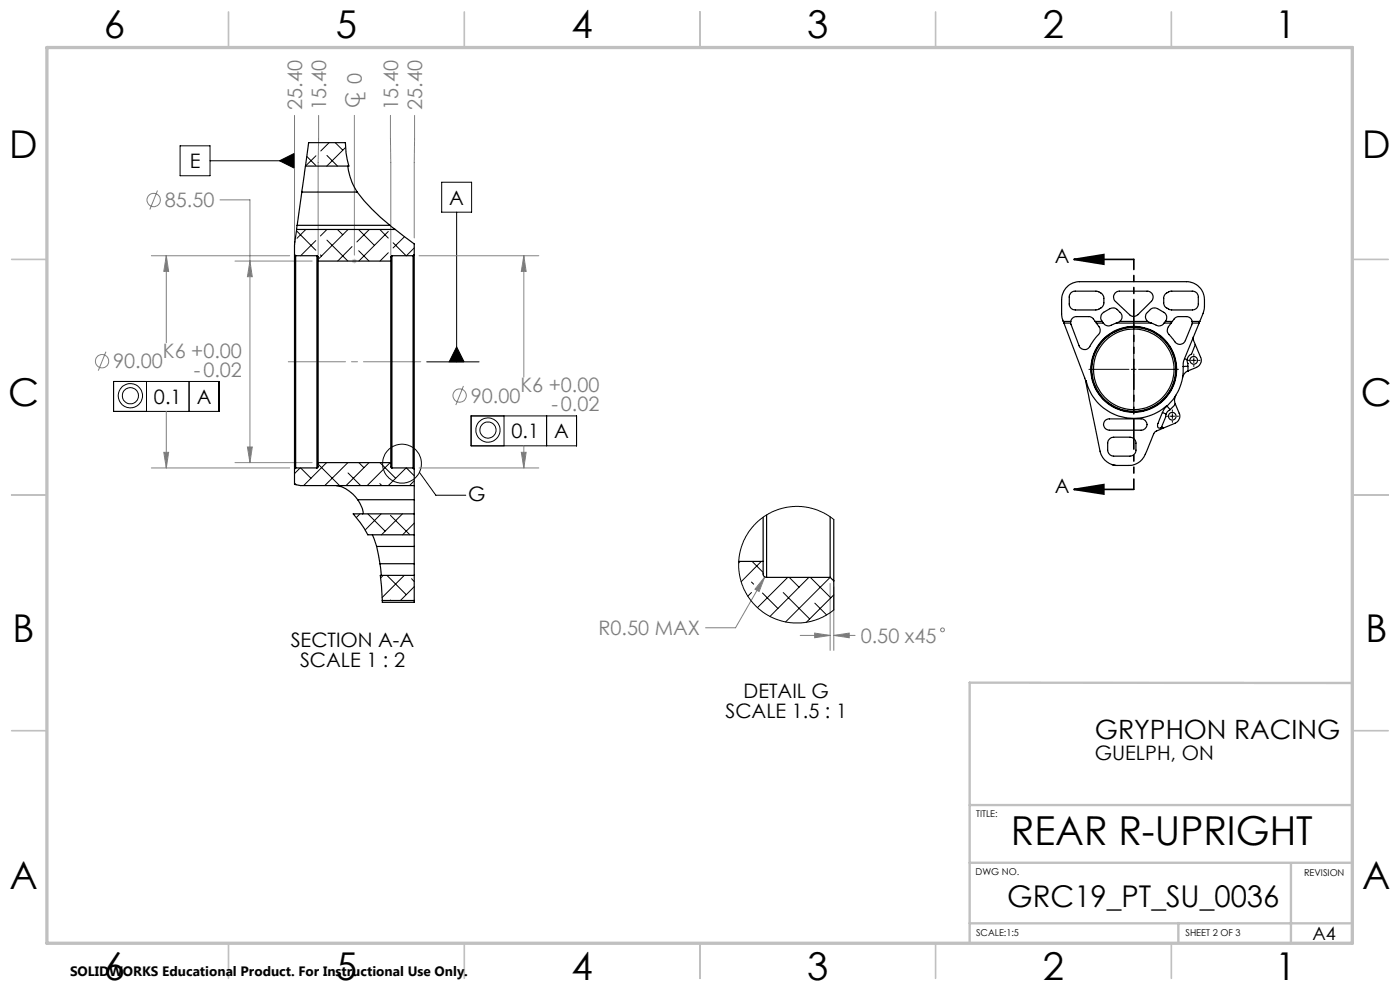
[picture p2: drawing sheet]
<svg xmlns="http://www.w3.org/2000/svg" width="297mm" height="210mm" viewBox="0 0 297 210" stroke-linecap="round" stroke-linejoin="round" font-family="sans-serif">
<g fill="none" stroke="#808080" stroke-width=".21">
<path d="M62.5 24.5v28.2M67.6 24.5l-.1 29.6M75.2 24.5v29.6M82.8 24.5l.1 29.6M87.9 24.5v26M32.1 54.2h29.4M33.4 40.4l-1.6 4M35.3 54.2l.5 3.4h-1.1zM35.3 54.2v18.5M46.7 42.4h6.3v55.7M49.8 55.4h16.4M53 55.4l.5 3.3h-1z"/>
<path d="M88.9 54.2h25.4M111.1 54.2l.5 3.4h-1zM111.1 54.2v25.8M22.5 74.6l-1.7 4M32.1 99.3h29.4M34.7 95.9h1.1l-.5 3.4zM35.3 87.3v12M49.8 98.1h16.4M52.5 94.8h1l-.5 3.3zM88.9 99.3h25.4M98.3 81.9l-1.6 4M110.6 95.9h1l-.5 3.4z"/>
<path d="M111.1 94.6v4.7M162.2 122.4l-1.2 3.1-.8-.5zM162.2 122.4l-6.2 10.8h-6.3M169.8 134.8h6.3M172.8 134.3l3.3 .5-3.3 .5zM176.1 123.7v14.3M176.9 134.8l3.3-.5v1zM176.9 124.5v13.5M176.9 134.8h4.5"/>
<circle cx="32.6" cy="42.4" r="1.42"/>
<circle cx="21.7" cy="76.6" r="1.41"/>
<circle cx="97.5" cy="83.9" r="1.41"/>
<circle cx="199.9" cy="133.6" r=".39"/>
</g>
<g fill="none" stroke="#000" stroke-width=".21">
<path d="M38.2 30.9h6.4v6.4h-6.4zM44.6 34.1h17.9M59.3 34.1l3.2-1.6v3.2zM62.5 29.3v23.4M93.7 38.7h6.3v6.3h-6.3zM96.9 45v31.8M90.5 76.8h11.1M96.9 73.6l1.6 3.2h-3.2zM231 78.3h8.5M240 78.3h1M240.5 68.9v8.4M240.5 77.8v1.1"/>
<path d="M240.5 79.4v8.5M241.5 78.3h8.5M251.9 76.4h.3M252.7 76.4h1.1M253.3 75.1v.3M253.3 75.9v1M253.3 77.5v.2M254.2 76.4h.4M24.1 80.9h22.4v6.4h-22.4zM31.1 80.9v6.4M40.1 80.9v6.4M99.9 88.2h22.4v6.4h-22.4z"/>
<path d="M106.9 88.2v6.4M116 88.2v6.4M247.4 88.3h.3M248.2 88.3h1M248.7 87v.3M248.7 87.8v1M248.7 89.3v.3M249.7 88.3h.3M89 100.2l3.5 4.8h6.3"/>
<circle cx="27.7" cy="83.9" r="2.57"/>
<circle cx="27.7" cy="83.9" r="1.72"/>
<circle cx="85.3" cy="98.3" r="4.1"/>
<circle cx="103.5" cy="91.2" r="2.57"/>
<circle cx="103.5" cy="91.2" r="1.71"/>
</g>
<path d="M227.8 55l6.4-1v2zM227.8 55h12.7M227.8 103.8l6.4-1v2zM227.8 103.8h12.7" fill="none" stroke="#000" stroke-width=".35"/>
<path d="M74.7 55.4h1M74.8 55l.7 .7M75.2 54.9v1M75.5 55l-.7 .7" fill="none" stroke="#c0c0c0" stroke-width=".21"/>
<path d="M240.5 55v48.8" fill="none" stroke="#000" stroke-width=".35" stroke-dasharray="6.3 1.3 1.3 1.3 1.3 1.3" stroke-dashoffset="4.2"/>
<path d="M61.2 76.7h28.1" fill="none" stroke="#808080" stroke-width=".21" stroke-dasharray="15.2 1.3 1.3 1.3" stroke-dashoffset="3.1"/>
<g fill="none" stroke="#c0c0c0" stroke-width=".35">
<path d="M48.5 2.5v7.5M98.5 2.5v7.5M148.5 2.5v7.5M198.5 2.5v7.5M248.5 2.5v7.5M2.5 55h7.5M287 55h7.5M2.5 105h7.5M287 105h7.5M2.5 155h7.5M287 155h7.5M48.5 200v7.5"/>
<path d="M98.5 200v7.5M148.5 200v7.5M198.5 200v7.5M248.5 200v7.5"/>
</g>
<path d="M286.9 144.9l-81.2-.1v55.3M205.7 170.8h81.2M205.7 195.9h81.2M205.7 183h81.2M250 195.8v4.2M273.9 183.1v17" fill="none" stroke="#c0c0c0" stroke-width=".5"/>
<path d="M9.9 10.1h277v190h-277z" fill="none" stroke="#c0c0c0" stroke-width=".7"/>
<g fill="#000">
<path d="M227.8 55l6.4-1v2zM227.8 103.8l6.4-1v2z"/>
<path d="M96.9 73.6l1.6 3.2h-3.2zM59.3 34.1l3.2 1.6v-3.2z"/>
</g>
<path d="M111.1 54.2l.5 3.4h-1zM110.6 95.9h1l-.5 3.4zM35.3 54.2l.5 3.4h-1.1zM34.7 95.9h1.1l-.5 3.4zM53 55.4l.5 3.3h-1zM52.5 94.8h1l-.5 3.3zM162.2 122.4l-2 2.6 .8 .5zM172.8 134.3l3.3 .5-3.3 .5zM176.9 134.8l3.3-.5v1z" fill="#808080"/>
<g fill="none" stroke="#000" stroke-width=".25">
<path d="M64.8 35.2l-.8 5.5M65.5 30.3h7.8l.1 2.1 .6 2.8h-9.2zM73.8 35.2l.1 1.1a12.2 12.2 0 0 0 1.9 4.4M62.5 54v45.5M62.5 54l.2 .2M62.7 54.2v45.1M62.7 54.2h4.5M62.9 48.7h21l4 3v2.3M62.9 48.7l-.4 2.8v2.5M63 47.8l-.1 .9M63 47.8h19.7M64 40.7h11.8"/>
<path d="M64 40.7l-1 7.1M67.2 54.2l.3 .2v1M67.2 54.2v45.1M67.5 55.4v42.7M67.5 55.4h15.4M75.8 40.7a39.3 39.3 0 0 0 6.9 7.1M82.7 47.8l1.1 .9M82.9 55.4v42.7M83.1 54.2l-.2 .2v1M83.1 54.2v45.1M83.1 54.2h4.5M87.6 54.2v45.1"/>
<path d="M87.9 54v45.5M87.9 54l-.3 .2M225.6 68.2l.1 .3M225.6 68.2l-.4-1.6v-3a3.9 3.9 0 0 1 3.8-3.8h22.7a3.9 3.9 0 0 1 3.8 3.8 7.4 7.4 0 0 1-1 4.6M225.6 68.2h1.6M225.7 68.5l4.6 12.3M225.7 68.5h1.4M227.1 68.5l1.8 4.8a1.3 1.3 0 0 0 1.3 .8 1.3 1.3 0 0 0 1.2-1l1.1-1.6a1.56 1.56 0 0 0 .7-2.2l-.6-.8M227.1 62.2l.8-.4h4.6a1.7 1.7 0 0 1 1.7 1.5 2.08 2.08 0 0 1-.2 1.6l-.9 .7-.6 .1h-4.4a1.25 1.25 0 0 1-1.3-1.2v-1.7zM227.2 68.2a1.22 1.22 0 0 1 1.2-1h2.8l.6 .3 .5 .7M227.2 68.2l-.1 .3M232.3 68.2l.3 .3"/>
<path d="M232.3 68.2h1.5M232.6 68.5h1.5M233.8 68.2l.3 .3M233.8 68.2a1.32 1.32 0 0 1 .3-2l1.4-.7 .9-.2 .4 .2 .8 .8a1.29 1.29 0 0 1 0 1.9M234.1 68.5a1.55 1.55 0 0 0 2.3 .2l.4-.2M236.5 62.2l.8-.4h6a1.27 1.27 0 0 1 1.2 .7 1.27 1.27 0 0 1-.2 1.4l-2.9 2.8a1.22 1.22 0 0 1-1.8 .1l-3-2.8a1.31 1.31 0 0 1-.1-1.8zM236.8 68.5h7.4M237.6 68.2l-.8 .3M237.6 68.2h5.9M243.5 68.2l.7 .3M243.5 68.2a1.25 1.25 0 0 1-.1-1.9l.8-.8 .5-.2 .9 .2 1.3 .7a1.29 1.29 0 0 1 .3 2M244.2 68.5l.7 .3a1.43 1.43 0 0 0 2.1-.3"/>
<path d="M247 68.5h1.5M247.2 68.2l-.2 .3M247.2 68.2h1.5M247.3 62.3l1-.5h4.6a1.25 1.25 0 0 1 1.3 1.2v1.5a1.25 1.25 0 0 1-1.3 1.2h-4.3a1.63 1.63 0 0 1-1.7-1.5v-1.2zM248.5 68.5l-.6 .8a1.41 1.41 0 0 0 .4 2l.5 .6a1.47 1.47 0 0 0 2.4 .7l1.7-4.1M248.7 68.2l-.2 .3M248.7 68.2l.5-.7 .5-.3h2a1.22 1.22 0 0 1 1.2 1M251 77.7a10.7 10.7 0 0 1-3.4 8.4M251.3 76.1l-.2 .6-.1 1M251.3 76.1l.5 .2M251.8 76.3l.2 1.4M252 77.7h-1"/>
<path d="M252 77.7v1M252 78.7l-.7 .5-.4 1M252.9 68.2h1.6M252.9 68.2v.3M252.9 68.5h1.5M253.2 71.4a2.23 2.23 0 0 0 .4 1.7M253.6 73.1l-.8 2-.6 .5-.4 .7M253.6 73.1l1.1 2.7a1.65 1.65 0 0 1-.8 2.1l-1.9 .8M254.4 68.5l-3.1 7.6M254.5 68.2l-.1 .3M62.5 99.5v3.3l1.2 .2h24.2M62.7 99.3l-.2 .2"/>
<path d="M62.7 99.3h4.5M67.5 98.1v1l-.3 .2M67.5 98.1h15.4M82.9 98.1v1l.2 .2M83.1 99.3h4.5M87.6 99.3l.3 .2M87.9 99.5v3.5M230.3 80.8l.1-.1a10.4 10.4 0 0 0 17.1 5.4h.1M230.3 80.8l2.2 10.6a24.4 24.4 0 0 0 1.4 5.6 4.5 4.5 0 0 0 2.8 1.7h2.7a4 4 0 0 0 3.9-3.1 13.3 13.3 0 0 1 1.9-4.1l1.5-.7M234.6 89.1a2.18 2.18 0 0 1 1.7-.2h3.8a4.8 4.8 0 0 1 2.6 .1 1.19 1.19 0 0 1 .6 1.4 1.19 1.19 0 0 1-1.2 .9h-5a4.1 4.1 0 0 1-2.4-.3 1.18 1.18 0 0 1-.1-1.9zM235.3 93.2l.5-.4 .5-.1h3.4a1.49 1.49 0 0 1 1.3 2 1.49 1.49 0 0 1-1.3 2.1h-3.4a1.51 1.51 0 0 1-1.3-2.1l.1-1.1zM246.3 90.7l.3-.1 .1 .2"/>
<path d="M246.6 87.5l-.9 2.3a.57 .57 0 0 0-.1 .8 .57 .57 0 0 0 .7 .1M246.6 87.5l.8 .3M247.4 87.8l-.1 .6-1 2.3M247.6 86.1l-.5 .6-.5 .8M247.6 86.1l.6 .8M248.2 86.9l-.6 .5-.2 .4M249.3 85.7l-1.1 1.2M249.3 85.7l.9 2a1.65 1.65 0 0 1-.9 2.1l-2.6 1M249.4 83.8l-.2 1 .1 .9M71.3 103a6.6 6.6 0 0 1 4.6 3M75.9 106a4.2 4.2 0 0 1 1.1 3h-.1M75.9 106h12"/>
<path d="M79 113.4l.9 2.5M79.9 115.9l.7 3.7M79.9 115.9h8M80.6 119.6l.3 2.5M80.6 119.6h7.3M87.9 109h-13l1.5 1.8 1.6 2.6h9.9M87.9 113.4v2.5M87.9 119.6v2.5M87.9 103v3M87.9 106v3M87.9 109v4.4M87.9 115.9v3.7"/>
<path d="M156.7 119.1h5.2M161.9 119.1v2.6a.72 .72 0 0 0 .7 .8M161.9 109.7v9.4M162.6 109.2v13.3M176.1 109.6v12.9M176.9 110.2v13M81.1 127.4v.4h6.8v-.4M81.1 127.4h6.8M87.9 122.1h-7.2l.4 5.3M87.9 122.1v5.3M162.6 122.5h13.5M176.1 122.5l.8 .7"/>
<path d="M176.9 123.2v6.2"/>
<circle cx="240.5" cy="78.3" r="8.9"/>
<circle cx="240.5" cy="78.3" r="8.5"/>
<circle cx="240.5" cy="78.4" r="9.1"/>
<circle cx="240.5" cy="78.3" r="9"/>
<circle cx="253.2" cy="76.4" r=".82"/>
<circle cx="248.7" cy="88.3" r=".82"/>
</g>
<g fill="none" stroke="#000" stroke-width=".21">
<path d="M65.1 33.2l1.9 1.9M67 33l-2.2 2.2M69.4 33l2.2 2.2M69.8 30.3l-1.7 1.7M71.1 30.3l1.6 1.5M73.3 31.3l-4 3.9M73.9 35.1l-.1 .1M63 49.1l4 4M64.9 48.7l-1.9 1.8M67 51l-3.2 3.2M68 54.1l.2 .2M69.4 48.7l-1.4 1.4"/>
<path d="M69.4 50.9l4.4 4.5M71.6 48.7l1.1 1.1M73.8 48.7l-6.3 6.3M74.7 52.3l-3.1 3.1M76.1 48.7l3.3 3.4M76.1 53.2l2.2 2.2M78.4 48.7l-2.7 2.6M80.6 48.7l1.8 1.8M82.4 49.1l-6.3 6.3M82.4 53.6l-1.8 1.8M83.4 51.5l2.7 2.7M85.8 50.2l-2.4 2.4"/>
<path d="M87.9 52.6l-1.7 1.6M63.7 99.3l-1.2 1.2M63.8 99.3l2.2 2.2M67.5 98.5l4.5 4.5M69.3 98.1l-4.9 4.9M73.8 98.1l-4.9 4.9M76.1 98.1l1.1 1.1M78.3 98.1l-4.9 4.9M80.6 98.1l3.3 3.4M82.8 98.1l-4.9 4.9M86.1 99.3l-3.7 3.7M86.2 99.3l1.7 1.6"/>
<path d="M62.6 102.6l.3 .2M73.8 100.3l2.7 2.7M76.4 109l-.8 .8M78 109l3.7 3.7M80.6 102.6l.4 .4M80.9 109l-3.4 3.4M82.8 109.3l4.2 4.1M85.4 109l-4.5 4.4M87.9 111l-2.5 2.4M87.9 102l-1 1M157 119.1l-.3 .3M159.6 119.1l2.3 2.3"/>
<path d="M161.5 119.1l-4.3 4.3M176.9 110.2l-1.6-1.1-1-.5-1.4-.6-1.9-.4-1.5-.2-1.8 .1-1.9 .3-1.5 .6-1.2 .6-1.8 1.1-1.3 1.3-1.1 1.4-1.1 1.8-.5 1.4-.6 3.1v1.4l.3 2 .6 2 .8 1.6 1 1.4 1.1 1.3 1.4 1.1 1.4 .9 1.8 .7 1.9 .5 3.4 .1 1.4-.2 1.8-.6 1.6-.7 1.7-1.2M81.3 122.1l-.5 .5M82.1 122.1l4.1 4M82.8 127.3l.1 .1M85.8 122.1l-4.7 4.6M87.3 122.8l.6 .6M87.9 124.5l-3 2.9M159.4 123.5l.5 .4M159.4 125.7l-.8 .8M161.7 125.8l3.3 3.3M166.2 125.7l5.6 5.6"/>
<path d="M167.1 122.5l-6.4 6.4M167.4 122.5l2.1 2.1M171.6 122.5l-8.3 8.3M171.9 122.5l4.3 4.3M172.9 127.9l2.5 2.5M176.1 122.5l-9.4 9.4M176.9 126.2l-5.8 5.8"/>
</g>
<text font-size="8.5" x="214.4" y="179.3">REAR R-UPRIGHT</text>
<g font-size="8.1">
<text x="22" y="8">6</text>
<text x="71.2" y="8">5</text>
<text x="121.2" y="8">4</text>
<text x="171.3" y="8">3</text>
<text x="221.3" y="8">2</text>
<text x="270.5" y="8">1</text>
<text x="2" y="33.6">D</text>
<text x="289" y="33.6">D</text>
<text x="1.7" y="86.1">C</text>
<text x="288.7" y="86.1">C</text>
<text x="2.7" y="136.1">B</text>
<text x="289.7" y="136.1">B</text>
<text x="2" y="188.6">A</text>
<text x="289" y="188.6">A</text>
<text x="22" y="208">6</text>
<text x="71.2" y="208">5</text>
<text x="121.2" y="208">4</text>
<text x="171.3" y="208">3</text>
<text x="221.3" y="208">2</text>
<text x="270.5" y="208">1</text>
</g>
<text font-size="6.3" x="213.7" y="192.5">GRC19_PT_SU_0036</text>
<text font-size="5.6" x="232.3" y="156.7">GRYPHON RACING</text>
<g font-size="4.2" fill="#808080">
<text x="64.1" y="23.3" transform="rotate(-90 64.1 23.3)">25.40</text>
<text x="69.2" y="23.3" transform="rotate(-90 69.2 23.3)">15.40</text>
<text x="76.3" y="23" transform="rotate(-90 76.3 23)">C</text>
<text x="77.5" y="21.4" transform="rotate(-90 77.5 21.4)">L 0</text>
<text x="84.5" y="23.3" transform="rotate(-90 84.5 23.3)">15.40</text>
<text x="89.6" y="23.3" transform="rotate(-90 89.6 23.3)">25.40</text>
<text x="34.9" y="44">85.50</text>
<text x="34.6" y="75.9">K6 +0.00</text>
<text x="24" y="78.2">90.00</text>
<text x="41.2" y="80">-0.02</text>
<text x="110.4" y="83.2">K6 +0.00</text>
<text x="99.9" y="85.4">90.00</text>
<text x="117" y="87.3">-0.02</text>
<text x="127" y="134.7">R0.50 MAX</text>
<text x="182.6" y="136.3">0.50 x45</text>
</g>
<g font-size="4.2">
<text x="40.3" y="35.7">E</text>
<text x="95.3" y="43.4">A</text>
<text x="223.8" y="55.7">A</text>
<text x="32.7" y="85.7">0.1</text>
<text x="41.7" y="85.7">A</text>
<text x="108.5" y="93">0.1</text>
<text x="117.6" y="93">A</text>
<text x="99.3" y="106.2">G</text>
<text x="223.8" y="104.5">A</text>
<text x="61.7" y="137.3">SECTION A-A</text>
<text x="63.6" y="141.5">SCALE 1 : 2</text>
<text x="157.7" y="148.1">DETAIL G</text>
<text x="153.9" y="152.3">SCALE 1.5 : 1</text>
<text x="232.3" y="161.2">GUELPH, ON</text>
</g>
<text font-size="3.9" x="278.4" y="199.3">A4</text>
<text font-size="2.9" x="14.9" y="207.1">SOLIDWORKS Educational Product. For Instructional Use Only.</text>
<g font-size="2">
<text x="207.1" y="173.3">TITLE:</text>
<text x="207" y="185.5">DWG NO.</text>
<text x="276.7" y="185.9">REVISION</text>
<text x="207.1" y="198.6">SCALE:1:5</text>
<text x="251.5" y="198.6">SHEET 2 OF 3</text>
</g>
</svg>
